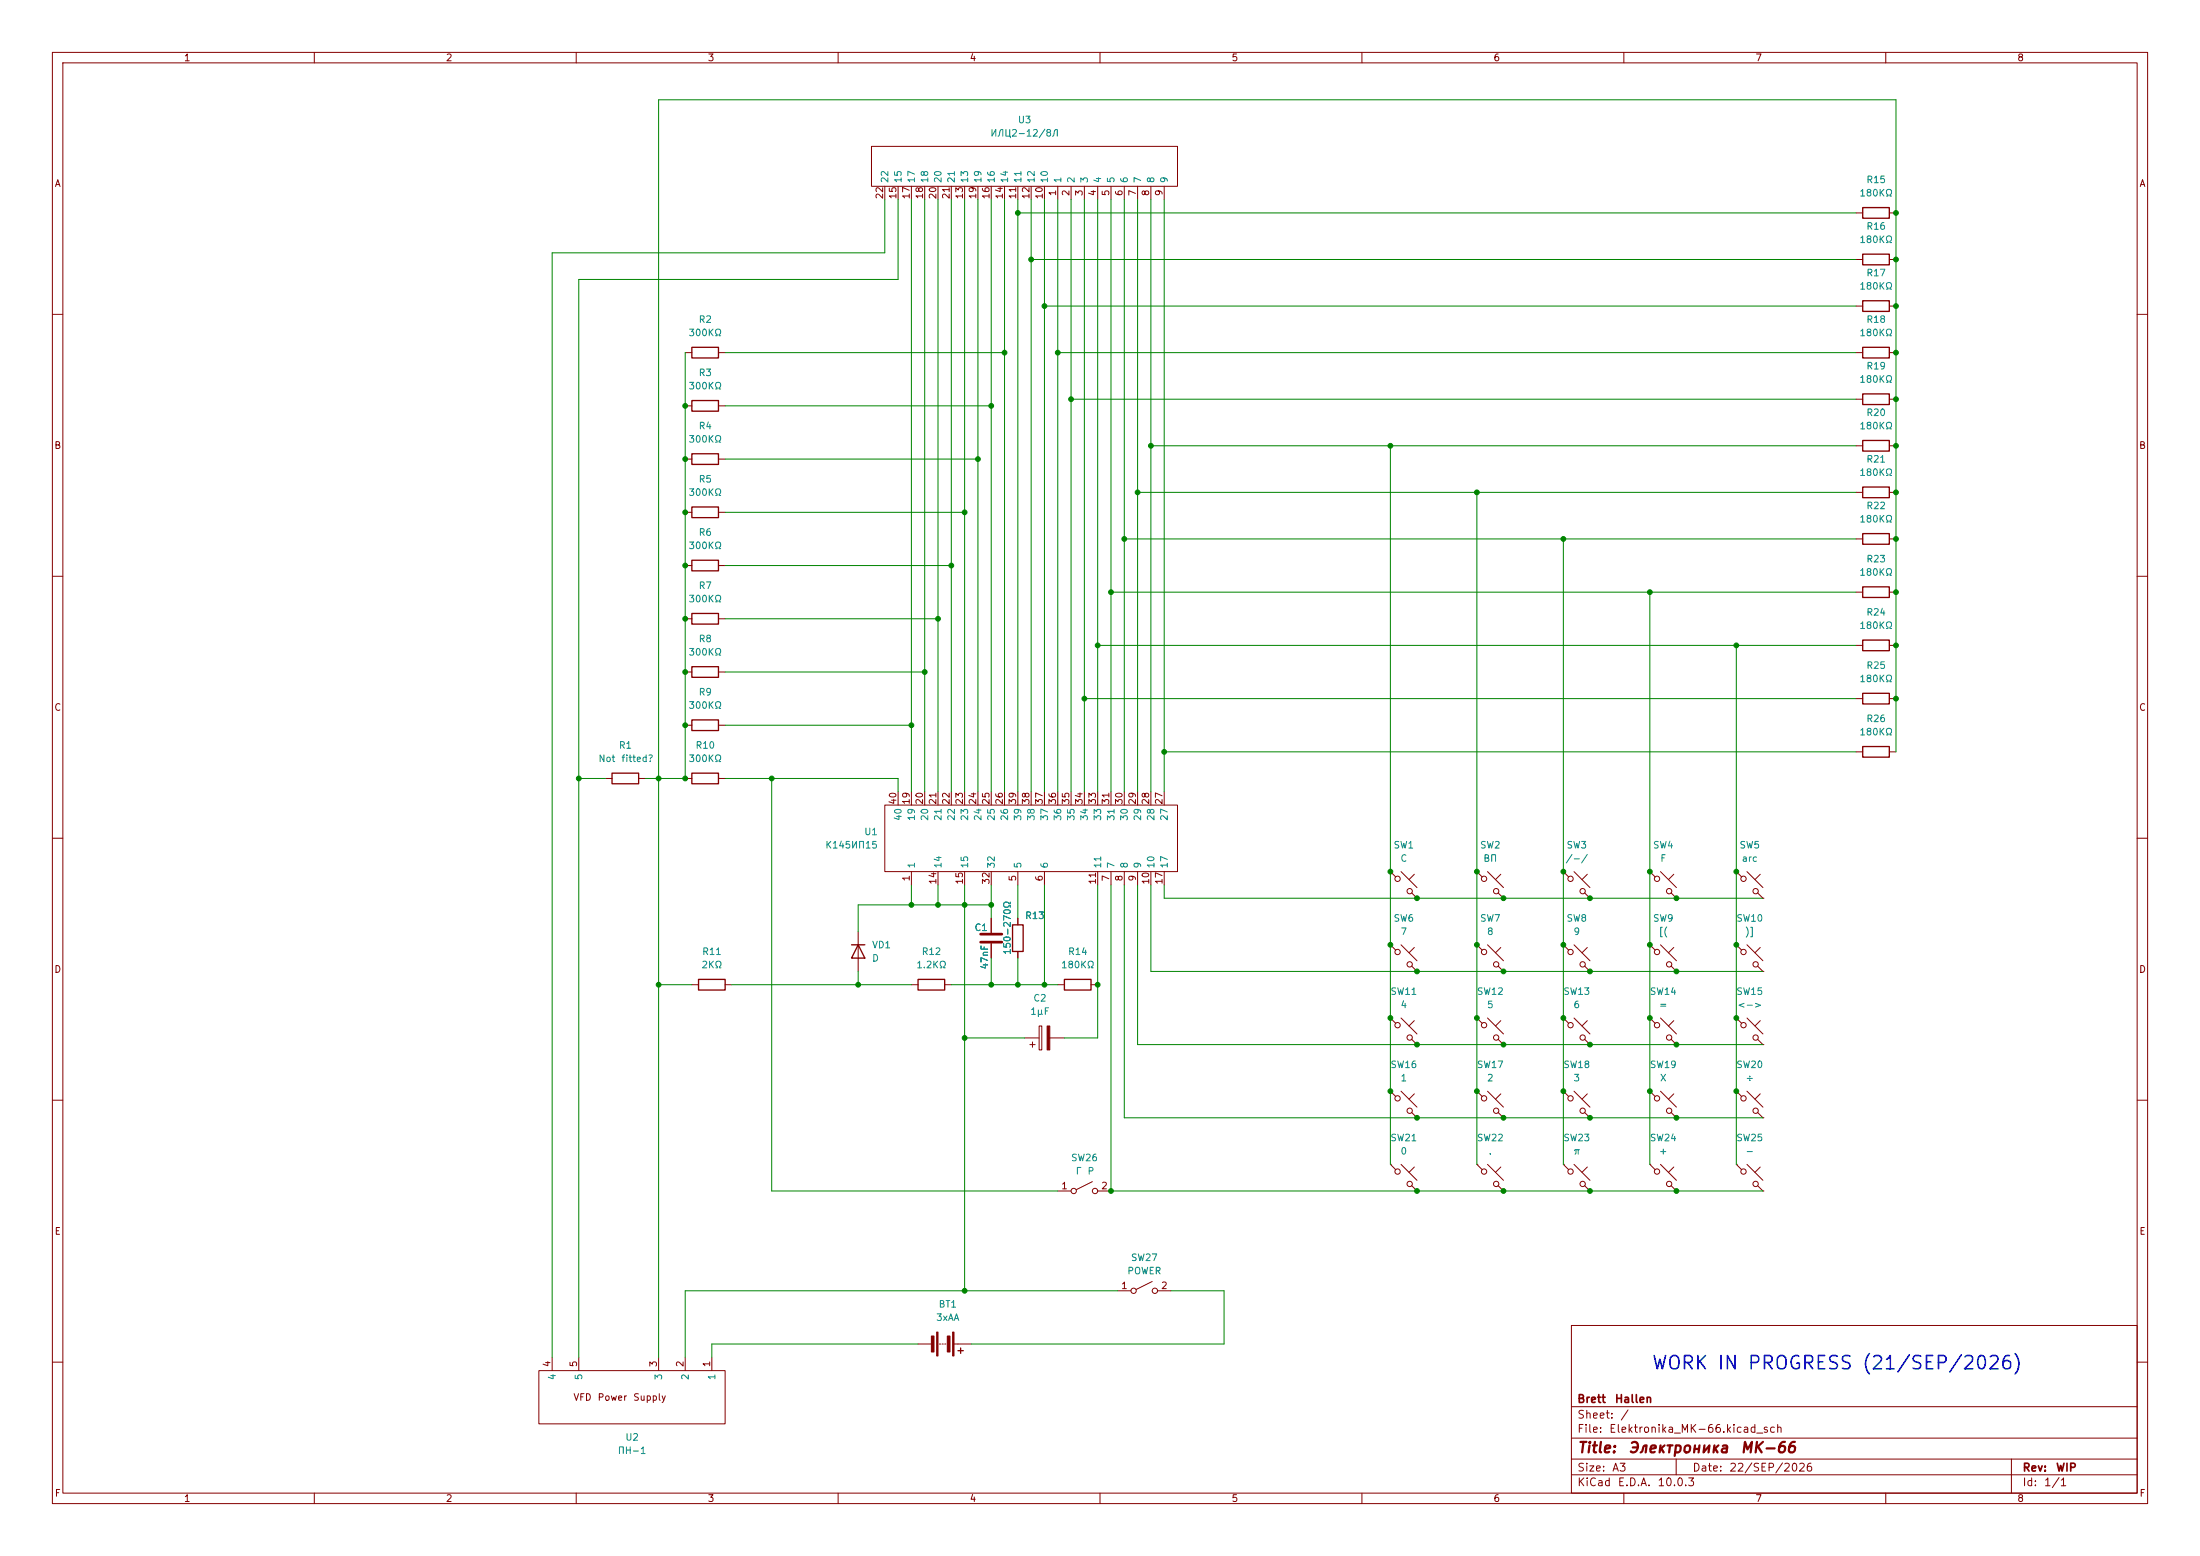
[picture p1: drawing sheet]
<svg xmlns="http://www.w3.org/2000/svg" width="420mm" height="297mm" viewBox="0 0 420 297" stroke-linecap="round" stroke-linejoin="round" font-family="sans-serif">
<g fill="none" stroke="#840000" stroke-width=".19">
<path d="M10 10h400v277h-400zM12 12h396v273h-396zM60 10v2M110 10v2M160 10v2M210 10v2M260 10v2M310 10v2M360 10v2M166.4 27.9h58.4v7.7h-58.4zM168.9 35.6v2.5M171.4 35.6v2.5"/>
<path d="M174 35.6v2.5M176.5 35.6v2.5M179.1 35.6v2.5M181.6 35.6v2.5M184.1 35.6v2.5M186.7 35.6v2.5M189.2 35.6v2.5M191.8 35.6v2.5M194.3 35.6v2.5M196.8 35.6v2.5M199.4 35.6v2.5M201.9 35.6v2.5"/>
<path d="M204.5 35.6v2.5M207 35.6v2.5M209.5 35.6v2.5M212.1 35.6v2.5M214.6 35.6v2.5M217.2 35.6v2.5M219.7 35.6v2.5M222.2 35.6v2.5M354.3 58.4h1.3M354.3 40.6h1.3M354.3 49.5h1.3M360.7 58.4h1.2"/>
<path d="M360.7 40.6h1.2M360.7 49.5h1.2M10 60h2M130.8 67.3h1.3M130.8 77.5h1.3M137.2 67.3h1.2M137.2 77.5h1.2M354.3 76.2h1.3M354.3 67.3h1.3M360.7 76.2h1.2M360.7 67.3h1.2M408 60h2"/>
<path d="M130.8 97.8h1.3M130.8 87.6h1.3M137.2 97.8h1.2M137.2 87.6h1.2M354.3 94h1.3M354.3 85.1h1.3M360.7 94h1.2M360.7 85.1h1.2M10 110h2M130.8 108h1.3M130.8 118.1h1.3M137.2 108h1.2"/>
<path d="M137.2 118.1h1.2M354.3 113h1.3M354.3 102.9h1.3M360.7 113h1.2M360.7 102.9h1.2M408 110h2M130.8 128.3h1.3M130.8 138.4h1.3M137.2 128.3h1.2M137.2 138.4h1.2M354.3 133.4h1.3M354.3 123.2h1.3"/>
<path d="M360.7 133.4h1.2M360.7 123.2h1.2M10 160h2M115.6 148.6h1.2M121.9 148.6h1.3M130.8 148.6h1.3M137.2 148.6h1.2M168.9 153.7h55.9v12.7h-55.9zM171.4 151.1v2.6M174 151.1v2.6M176.5 151.1v2.6M179.1 151.1v2.6"/>
<path d="M181.6 151.1v2.6M184.1 151.1v2.6M186.7 151.1v2.6M189.2 151.1v2.6M191.8 151.1v2.6M194.3 151.1v2.6M196.8 151.1v2.6M199.4 151.1v2.6M201.9 151.1v2.6M204.5 151.1v2.6M207 151.1v2.6M209.5 151.1v2.6"/>
<path d="M212.1 151.1v2.6M214.6 151.1v2.6M217.2 151.1v2.6M219.7 151.1v2.6M222.2 151.1v2.6M354.3 143.5h1.3M360.7 143.5h1.2M408 160h2M163.8 177.8v7.6M174 166.4v2.5M179.1 166.4v2.5M184.1 166.4v2.5"/>
<path d="M189.2 166.4v2.5M189.2 175.3v2.8M194.3 166.4v2.5M194.3 175.3v1.2M199.4 166.4v2.5M209.5 166.4v2.5M212.1 166.4v2.5M214.6 166.4v2.5M217.2 166.4v2.5M219.7 166.4v2.5M222.2 166.4v2.5M265.4 166.4l1 1"/>
<path d="M265.4 166.4h.1M267.5 166.4l3 3M269.5 170.4l1 1.1M270 166.9l-1 1M270.5 171.5h.1M281.9 166.4l1.1 1M281.9 166.4h.1M284 166.4l3 3M286 170.4l1 1.1M286.5 166.9l-1 1M287 171.5h.1M298.4 166.4l1.1 1"/>
<path d="M298.4 166.4h.1M300.5 166.4l3 3M302.5 170.4l1 1.1M303 166.9l-1 1M303.5 171.5h.1M315 166.4l1 1M315 166.4h.1M317 166.4l3 3M319 170.4l1 1.1M319.5 166.9l-1 1M320 171.5h.1M331.5 166.4l1 1"/>
<path d="M331.5 166.4h.1M333.5 166.4l3 3M335.5 170.4l1 1.1M336 166.9l-1 1M336.5 171.5h.1M132.1 188h1.2M138.4 188h1.3M174 188h1.3M180.3 188h1.3M189.2 180.1v2.8M194.3 181.6v1.3M195.6 198.1h2.8"/>
<path d="M196.6 199.4h1M197.1 198.9v1M198.4 195.8h.5v4.6h-.5zM200.4 198.1h2.8M201.9 188h1.3M208.3 188h1.2M265.4 194.3l1 1M265.4 194.3h.1M265.4 180.3l1 1.1M265.4 180.3h.1M267.5 194.3l3 3.1M267.5 180.3l3 3.1"/>
<path d="M269.5 198.4l1 1M269.5 184.4l1 1M270 194.8l-1 1M270 180.8l-1 1.1M270.5 199.4h.1M270.5 185.4h.1M281.9 194.3l1.1 1M281.9 194.3h.1M281.9 180.3l1.1 1.1M281.9 180.3h.1M284 194.3l3 3.1M284 180.3l3 3.1"/>
<path d="M286 198.4l1 1M286 184.4l1 1M286.5 194.8l-1 1M286.5 180.8l-1 1.1M287 199.4h.1M287 185.4h.1M298.4 194.3l1.1 1M298.4 194.3h.1M298.4 180.3l1.1 1.1M298.4 180.3h.1M300.5 194.3l3 3.1M300.5 180.3l3 3.1"/>
<path d="M302.5 198.4l1 1M302.5 184.4l1 1M303 194.8l-1 1M303 180.8l-1 1.1M303.5 199.4h.1M303.5 185.4h.1M315 180.3l1 1.1M315 180.3h.1M315 194.3l1 1M315 194.3h.1M317 180.3l3 3.1M317 194.3l3 3.1"/>
<path d="M319 184.4l1 1M319 198.4l1 1M319.5 180.8l-1 1.1M319.5 194.8l-1 1M320 185.4h.1M320 199.4h.1M331.5 180.3l1 1.1M331.5 180.3h.1M331.5 194.3l1 1M331.5 194.3h.1M333.5 180.3l3 3.1M333.5 194.3l3 3.1"/>
<path d="M335.5 184.4l1 1M335.5 198.4l1 1M336 180.8l-1 1.1M336 194.8l-1 1M336.5 185.4h.1M336.5 199.4h.1M10 210h2M265.4 208.3l1 1M265.4 208.3h.1M267.5 208.3l3 3M269.5 212.3l1 1.1M270 208.8l-1 1"/>
<path d="M270.5 213.4h.1M281.9 208.3l1.1 1M281.9 208.3h.1M284 208.3l3 3M286 212.3l1 1.1M286.5 208.8l-1 1M287 213.4h.1M298.4 208.3l1.1 1M298.4 208.3h.1M300.5 208.3l3 3M302.5 212.3l1 1.1M303 208.8l-1 1"/>
<path d="M303.5 213.4h.1M315 208.3l1 1M315 208.3h.1M317 208.3l3 3M319 212.3l1 1.1M319.5 208.8l-1 1M320 213.4h.1M331.5 208.3l1 1M331.5 208.3h.1M333.5 208.3l3 3M335.5 212.3l1 1.1M336 208.8l-1 1"/>
<path d="M336.5 213.4h.1M408 210h2M201.9 227.3h2.6M208.5 225.6l-3 1.5M209.5 227.3h2.6M265.4 222.2l1 1.1M265.4 222.2h.1M267.5 222.2l3 3.1M269.5 226.3l1 1M270 222.8l-1 1M270.5 227.3h.1M281.9 222.2l1.1 1.1"/>
<path d="M281.9 222.2h.1M284 222.2l3 3.1M286 226.3l1 1M286.5 222.8l-1 1M287 227.3h.1M298.4 222.2l1.1 1.1M298.4 222.2h.1M300.5 222.2l3 3.1M302.5 226.3l1 1M303 222.8l-1 1M303.5 227.3h.1M315 222.2l1 1.1"/>
<path d="M315 222.2h.1M317 222.2l3 3.1M319 226.3l1 1M319.5 222.8l-1 1M320 227.3h.1M331.5 222.2l1 1.1M331.5 222.2h.1M333.5 222.2l3 3.1M335.5 226.3l1 1M336 222.8l-1 1M336.5 227.3h.1M105.4 259.1v2.5"/>
<path d="M110.5 259.1v2.5M125.7 259.1v2.5M130.8 259.1v2.5M135.9 259.1v2.5M175.3 256.5h2.5M179.3 256.5h.3M179.8 256.5h.3M180.3 256.5h.3M182.1 256.5h3.3M213.4 246.4h2.5M220 244.6l-3.1 1.5M221 246.4h2.5"/>
<path d="M300 253h108v32h-108zM10 260h2M102.9 261.6h35.5v10.2h-35.5zM300 278.5h108M300 274.5h108M300 268.5h108M320 278.5v3M384 278.5v6.5M408 260h2M60 285v2M110 285v2M160 285v2"/>
<path d="M210 285v2M260 285v2M300 281.5h108M310 285v2M360 285v2"/>
<circle cx="266.8" cy="167.7" r=".51"/>
<circle cx="269.1" cy="170.1" r=".51"/>
<circle cx="283.3" cy="167.7" r=".51"/>
<circle cx="285.6" cy="170.1" r=".51"/>
<circle cx="299.8" cy="167.7" r=".51"/>
<circle cx="302.1" cy="170.1" r=".51"/>
<circle cx="316.3" cy="167.7" r=".51"/>
<circle cx="318.6" cy="170.1" r=".51"/>
<circle cx="332.8" cy="167.7" r=".51"/>
<circle cx="335.2" cy="170.1" r=".51"/>
<circle cx="266.8" cy="195.7" r=".51"/>
<circle cx="266.8" cy="181.7" r=".51"/>
<circle cx="269.1" cy="198" r=".51"/>
<circle cx="269.1" cy="184.1" r=".51"/>
<circle cx="283.3" cy="195.7" r=".51"/>
<circle cx="283.3" cy="181.7" r=".51"/>
<circle cx="285.6" cy="184.1" r=".51"/>
<circle cx="285.6" cy="198" r=".51"/>
<circle cx="299.8" cy="195.7" r=".51"/>
<circle cx="299.8" cy="181.7" r=".51"/>
<circle cx="302.1" cy="198" r=".51"/>
<circle cx="302.1" cy="184.1" r=".51"/>
<circle cx="316.3" cy="195.7" r=".51"/>
<circle cx="316.3" cy="181.7" r=".51"/>
<circle cx="318.6" cy="184.1" r=".51"/>
<circle cx="318.6" cy="198" r=".51"/>
<circle cx="332.8" cy="181.7" r=".51"/>
<circle cx="332.8" cy="195.7" r=".51"/>
<circle cx="335.2" cy="184.1" r=".51"/>
<circle cx="335.2" cy="198" r=".51"/>
<circle cx="266.8" cy="209.7" r=".51"/>
<circle cx="269.1" cy="212" r=".51"/>
<circle cx="283.3" cy="209.7" r=".51"/>
<circle cx="285.6" cy="212" r=".51"/>
<circle cx="299.8" cy="209.7" r=".51"/>
<circle cx="302.1" cy="212" r=".51"/>
<circle cx="316.3" cy="209.7" r=".51"/>
<circle cx="318.6" cy="212" r=".51"/>
<circle cx="332.8" cy="209.7" r=".51"/>
<circle cx="335.2" cy="212" r=".51"/>
<circle cx="205" cy="227.3" r=".51"/>
<circle cx="209" cy="227.3" r=".51"/>
<circle cx="266.8" cy="223.6" r=".51"/>
<circle cx="269.1" cy="226" r=".51"/>
<circle cx="283.3" cy="223.6" r=".51"/>
<circle cx="285.6" cy="226" r=".51"/>
<circle cx="299.8" cy="223.6" r=".51"/>
<circle cx="302.1" cy="226" r=".51"/>
<circle cx="316.3" cy="223.6" r=".51"/>
<circle cx="318.6" cy="226" r=".51"/>
<circle cx="332.8" cy="223.6" r=".51"/>
<circle cx="335.2" cy="226" r=".51"/>
<circle cx="216.4" cy="246.4" r=".51"/>
<circle cx="220.5" cy="246.4" r=".51"/>
</g>
<g fill="none" stroke="#840000" stroke-width=".25">
<path d="M355.6 39.6h5.1v2.1h-5.1zM355.6 57.4h5.1v2h-5.1zM355.6 48.5h5.1v2h-5.1zM132.1 76.5h5.1v2h-5.1zM132.1 66.3h5.1v2h-5.1zM355.6 75.2h5.1v2h-5.1zM355.6 66.3h5.1v2h-5.1zM132.1 96.8h5.1v2h-5.1zM132.1 86.6h5.1v2h-5.1zM355.6 93h5.1v2h-5.1zM355.6 84.1h5.1v2h-5.1zM132.1 106.9h5.1v2.1h-5.1z"/>
<path d="M132.1 117.1h5.1v2h-5.1zM355.6 112h5.1v2h-5.1zM355.6 101.9h5.1v2h-5.1zM132.1 127.3h5.1v2h-5.1zM132.1 137.4h5.1v2h-5.1zM355.6 132.3h5.1v2.1h-5.1zM355.6 122.2h5.1v2h-5.1zM116.8 147.6h5.1v2h-5.1zM132.1 147.6h5.1v2h-5.1zM355.6 142.5h5.1v2h-5.1zM193.3 176.5h2v5.1h-2zM133.3 186.9h5.1v2.1h-5.1z"/>
<path d="M162.6 180.3h2.5M163.8 180.3l1.3 2.6h-2.5zM175.3 186.9h5v2.1h-5zM203.2 186.9h5.1v2.1h-5.1zM182.9 257.8h1M183.4 257.3v1"/>
</g>
<g fill="#840000" stroke="#840000" stroke-width=".19">
<path d="M199.9 195.8h.5v4.6h-.5z"/>
<path d="M181.9 254.3h.2v4.5h-.2z"/>
<path d="M178.8 254.3h.3v4.5h-.3z"/>
<path d="M180.8 255h.6v3.1h-.6z"/>
<path d="M177.8 255h.5v3.1h-.5z"/>
</g>
<path d="M187.2 178.3h4.1M187.2 179.8h4.1" fill="none" stroke="#840000" stroke-width=".51"/>
<g fill="none" stroke="#008400" stroke-width=".19">
<path d="M168.9 38.1v10.2h-63.5v210.8M171.4 38.1v15.2h-60.9v205.8M174 38.1v113M176.5 38.1v113M179.1 38.1v113M181.6 38.1v113M184.1 38.1v113M186.7 38.1v113M189.2 38.1v113M191.8 38.1v113M194.3 38.1v113M196.8 38.1v113"/>
<path d="M199.4 38.1v113M201.9 38.1v113M204.5 38.1v113M207 38.1v113M209.5 38.1v113M212.1 38.1v113M214.6 38.1v113M217.2 38.1v113M219.7 38.1v113M222.2 38.1v113M194.3 40.6h160M196.8 49.5h157.5"/>
<path d="M199.4 58.4h154.9M130.8 67.3v81.3h-7.6M138.4 67.3h53.4M138.4 77.5h50.8M201.9 67.3h152.4M204.5 76.2h149.8M138.4 87.6h48.3M138.4 97.8h45.7M217.2 94h137.1M219.7 85.1h134.6M265.4 85.1v137.1M281.9 94v128.2"/>
<path d="M138.4 118.1h40.7M138.4 108h43.2M212.1 113h142.2M214.6 102.9h139.7M298.4 102.9v119.3M315 113v109.2M138.4 138.4h35.6M138.4 128.3h38.1M207 133.4h147.3M209.5 123.2h144.8M331.5 123.2v99M110.5 148.6h5.1"/>
<path d="M138.4 148.6h33v2.5M147.3 148.6v78.7h54.6M222.2 143.5h132.1M361.9 143.5v-124.4h-236.2v240M174 168.9v3.8M179.1 168.9v3.8M184.1 168.9v77.5M189.2 168.9v6.4M189.2 172.7h-25.4v5.1M194.3 168.9v6.4M199.4 168.9v19.1M209.5 168.9v29.2h-6.3"/>
<path d="M212.1 168.9v58.4h124.4M214.6 168.9v44.5h121.9M217.2 168.9v30.5h119.3M219.7 168.9v16.5h116.8M222.2 168.9v2.6h114.3M125.7 188h6.4M139.7 188h34.3M163.8 185.4v2.6M181.6 188h20.3M184.1 198.1h11.5M189.2 182.9v5.1M194.3 182.9v5.1"/>
<path d="M175.3 256.5h-39.4v2.6M213.4 246.4h-82.6v12.7M223.5 246.4h10.2v10.1h-48.3"/>
</g>
<g fill="#008400" stroke="#008400" stroke-width=".19">
<circle cx="361.9" cy="94" r=".46"/>
<circle cx="361.9" cy="85.1" r=".46"/>
<circle cx="361.9" cy="40.6" r=".46"/>
<circle cx="361.9" cy="58.4" r=".46"/>
<circle cx="361.9" cy="49.5" r=".46"/>
<circle cx="361.9" cy="133.4" r=".46"/>
<circle cx="361.9" cy="123.2" r=".46"/>
<circle cx="331.5" cy="123.2" r=".46"/>
<circle cx="361.9" cy="67.3" r=".46"/>
<circle cx="361.9" cy="76.2" r=".46"/>
<circle cx="361.9" cy="113" r=".46"/>
<circle cx="361.9" cy="102.9" r=".46"/>
<circle cx="222.2" cy="143.5" r=".46"/>
<circle cx="204.5" cy="76.2" r=".46"/>
<circle cx="315" cy="113" r=".46"/>
<circle cx="298.4" cy="102.9" r=".46"/>
<circle cx="287" cy="171.5" r=".46"/>
<circle cx="298.4" cy="166.4" r=".46"/>
<circle cx="303.5" cy="171.5" r=".46"/>
<circle cx="265.4" cy="85.1" r=".46"/>
<circle cx="281.9" cy="94" r=".46"/>
<circle cx="219.7" cy="85.1" r=".46"/>
<circle cx="303.5" cy="185.4" r=".46"/>
<circle cx="298.4" cy="180.3" r=".46"/>
<circle cx="303.5" cy="199.4" r=".46"/>
<circle cx="287" cy="199.4" r=".46"/>
<circle cx="298.4" cy="194.3" r=".46"/>
<circle cx="315" cy="208.3" r=".46"/>
<circle cx="287" cy="185.4" r=".46"/>
<circle cx="281.9" cy="194.3" r=".46"/>
<circle cx="281.9" cy="180.3" r=".46"/>
<circle cx="315" cy="194.3" r=".46"/>
<circle cx="315" cy="180.3" r=".46"/>
<circle cx="298.4" cy="208.3" r=".46"/>
<circle cx="331.5" cy="166.4" r=".46"/>
<circle cx="331.5" cy="180.3" r=".46"/>
<circle cx="320" cy="171.5" r=".46"/>
<circle cx="315" cy="166.4" r=".46"/>
<circle cx="320" cy="227.3" r=".46"/>
<circle cx="331.5" cy="208.3" r=".46"/>
<circle cx="320" cy="213.4" r=".46"/>
<circle cx="320" cy="199.4" r=".46"/>
<circle cx="320" cy="185.4" r=".46"/>
<circle cx="303.5" cy="213.4" r=".46"/>
<circle cx="303.5" cy="227.3" r=".46"/>
<circle cx="331.5" cy="194.3" r=".46"/>
<circle cx="199.4" cy="188" r=".46"/>
<circle cx="265.4" cy="208.3" r=".46"/>
<circle cx="270.5" cy="213.4" r=".46"/>
<circle cx="287" cy="227.3" r=".46"/>
<circle cx="270.5" cy="227.3" r=".46"/>
<circle cx="287" cy="213.4" r=".46"/>
<circle cx="281.9" cy="208.3" r=".46"/>
<circle cx="270.5" cy="199.4" r=".46"/>
<circle cx="270.5" cy="185.4" r=".46"/>
<circle cx="270.5" cy="171.5" r=".46"/>
<circle cx="281.9" cy="166.4" r=".46"/>
<circle cx="209.5" cy="188" r=".46"/>
<circle cx="265.4" cy="166.4" r=".46"/>
<circle cx="265.4" cy="194.3" r=".46"/>
<circle cx="265.4" cy="180.3" r=".46"/>
<circle cx="189.2" cy="77.5" r=".46"/>
<circle cx="207" cy="133.4" r=".46"/>
<circle cx="179.1" cy="118.1" r=".46"/>
<circle cx="176.5" cy="128.3" r=".46"/>
<circle cx="181.6" cy="108" r=".46"/>
<circle cx="125.7" cy="188" r=".46"/>
<circle cx="174" cy="172.7" r=".46"/>
<circle cx="212.1" cy="227.3" r=".46"/>
<circle cx="184.1" cy="198.1" r=".46"/>
<circle cx="184.1" cy="246.4" r=".46"/>
<circle cx="184.1" cy="172.7" r=".46"/>
<circle cx="189.2" cy="172.7" r=".46"/>
<circle cx="194.3" cy="188" r=".46"/>
<circle cx="189.2" cy="188" r=".46"/>
<circle cx="163.8" cy="188" r=".46"/>
<circle cx="179.1" cy="172.7" r=".46"/>
<circle cx="217.2" cy="94" r=".46"/>
<circle cx="214.6" cy="102.9" r=".46"/>
<circle cx="212.1" cy="113" r=".46"/>
<circle cx="209.5" cy="123.2" r=".46"/>
<circle cx="201.9" cy="67.3" r=".46"/>
<circle cx="184.1" cy="97.8" r=".46"/>
<circle cx="199.4" cy="58.4" r=".46"/>
<circle cx="191.8" cy="67.3" r=".46"/>
<circle cx="186.7" cy="87.6" r=".46"/>
<circle cx="196.8" cy="49.5" r=".46"/>
<circle cx="194.3" cy="40.6" r=".46"/>
<circle cx="130.8" cy="108" r=".46"/>
<circle cx="130.8" cy="118.1" r=".46"/>
<circle cx="130.8" cy="128.3" r=".46"/>
<circle cx="130.8" cy="138.4" r=".46"/>
<circle cx="147.3" cy="148.6" r=".46"/>
<circle cx="110.5" cy="148.6" r=".46"/>
<circle cx="125.7" cy="148.6" r=".46"/>
<circle cx="130.8" cy="148.6" r=".46"/>
<circle cx="174" cy="138.4" r=".46"/>
<circle cx="130.8" cy="77.5" r=".46"/>
<circle cx="130.8" cy="97.8" r=".46"/>
<circle cx="130.8" cy="87.6" r=".46"/>
</g>
<text font-size="2.5" fill="#0000c2" x="315.2" y="262">WORK IN PROGRESS (21/SEP/2026)</text>
<g font-size="2" fill="#840000">
<text x="301" y="277.8">Title:</text>
<text x="310.7" y="277.8">Электроника</text>
<text x="332.1" y="277.8">МК-66</text>
</g>
<g font-size="1.5" fill="#840000">
<text x="301" y="268.1">Brett</text>
<text x="308.2" y="268.1">Hallen</text>
<text x="301" y="273.8">File:</text>
<text x="301" y="271.1">Sheet:</text>
<text x="307.1" y="273.8">Elektronika_MK-66.kicad_sch</text>
<text x="309.2" y="271.1">/</text>
<text x="301" y="281.2">Size:</text>
<text x="307.6" y="281.2">A3</text>
<text x="323" y="281.2">Date:</text>
<text x="330" y="281.2">22/SEP/2026</text>
<text x="386" y="281.2">Rev:</text>
<text x="392.4" y="281.2">WIP</text>
<text x="301" y="284">KiCad</text>
<text x="308.7" y="284">E.D.A.</text>
<text x="316.3" y="284">10.0.3</text>
<text x="386" y="284">Id:</text>
<text x="390.1" y="284">1/1</text>
</g>
<g font-size="1.3" fill="#840000">
<text x="35" y="12">1</text>
<text x="85" y="12">2</text>
<text x="135" y="12">3</text>
<text x="185" y="12">4</text>
<text x="235" y="12">5</text>
<text x="285" y="12">6</text>
<text x="335" y="12">7</text>
<text x="385" y="12">8</text>
<text x="10.3" y="36">A</text>
<text x="408.3" y="36">A</text>
<text x="168.9" y="38.1" transform="rotate(-90 168.9 38.1)">22</text>
<text x="171.4" y="38.1" transform="rotate(-90 171.4 38.1)">15</text>
<text x="174" y="38.1" transform="rotate(-90 174 38.1)">17</text>
<text x="176.5" y="38.1" transform="rotate(-90 176.5 38.1)">18</text>
<text x="179" y="38.1" transform="rotate(-90 179 38.1)">20</text>
<text x="181.6" y="38.1" transform="rotate(-90 181.6 38.1)">21</text>
<text x="184.1" y="38.1" transform="rotate(-90 184.1 38.1)">13</text>
<text x="186.7" y="38.1" transform="rotate(-90 186.7 38.1)">19</text>
<text x="189.2" y="38.1" transform="rotate(-90 189.2 38.1)">16</text>
<text x="191.7" y="38.1" transform="rotate(-90 191.7 38.1)">14</text>
<text x="194.3" y="38.1" transform="rotate(-90 194.3 38.1)">11</text>
<text x="196.8" y="38.1" transform="rotate(-90 196.8 38.1)">12</text>
<text x="199.4" y="38.1" transform="rotate(-90 199.4 38.1)">10</text>
<text x="201.9" y="37.5" transform="rotate(-90 201.9 37.5)">1</text>
<text x="204.4" y="37.5" transform="rotate(-90 204.4 37.5)">2</text>
<text x="207" y="37.5" transform="rotate(-90 207 37.5)">3</text>
<text x="209.5" y="37.5" transform="rotate(-90 209.5 37.5)">4</text>
<text x="212.1" y="37.5" transform="rotate(-90 212.1 37.5)">5</text>
<text x="214.6" y="37.5" transform="rotate(-90 214.6 37.5)">6</text>
<text x="217.1" y="37.5" transform="rotate(-90 217.1 37.5)">7</text>
<text x="219.7" y="37.5" transform="rotate(-90 219.7 37.5)">8</text>
<text x="222.2" y="37.5" transform="rotate(-90 222.2 37.5)">9</text>
<text x="10.3" y="86">B</text>
<text x="408.2" y="86">B</text>
<text x="10.3" y="136">C</text>
<text x="408.2" y="136">C</text>
<text x="171.4" y="153.7" transform="rotate(-90 171.4 153.7)">40</text>
<text x="174" y="153.7" transform="rotate(-90 174 153.7)">19</text>
<text x="176.5" y="153.7" transform="rotate(-90 176.5 153.7)">20</text>
<text x="179" y="153.7" transform="rotate(-90 179 153.7)">21</text>
<text x="181.6" y="153.7" transform="rotate(-90 181.6 153.7)">22</text>
<text x="184.1" y="153.7" transform="rotate(-90 184.1 153.7)">23</text>
<text x="186.7" y="153.7" transform="rotate(-90 186.7 153.7)">24</text>
<text x="189.2" y="153.7" transform="rotate(-90 189.2 153.7)">25</text>
<text x="191.7" y="153.7" transform="rotate(-90 191.7 153.7)">26</text>
<text x="194.3" y="153.7" transform="rotate(-90 194.3 153.7)">39</text>
<text x="196.8" y="153.7" transform="rotate(-90 196.8 153.7)">38</text>
<text x="199.4" y="153.7" transform="rotate(-90 199.4 153.7)">37</text>
<text x="201.9" y="153.7" transform="rotate(-90 201.9 153.7)">36</text>
<text x="204.4" y="153.7" transform="rotate(-90 204.4 153.7)">35</text>
<text x="207" y="153.7" transform="rotate(-90 207 153.7)">34</text>
<text x="209.5" y="153.7" transform="rotate(-90 209.5 153.7)">33</text>
<text x="212.1" y="153.7" transform="rotate(-90 212.1 153.7)">31</text>
<text x="214.6" y="153.7" transform="rotate(-90 214.6 153.7)">30</text>
<text x="217.1" y="153.7" transform="rotate(-90 217.1 153.7)">29</text>
<text x="219.7" y="153.7" transform="rotate(-90 219.7 153.7)">28</text>
<text x="222.2" y="153.7" transform="rotate(-90 222.2 153.7)">27</text>
<text x="174" y="168.3" transform="rotate(-90 174 168.3)">1</text>
<text x="179" y="169" transform="rotate(-90 179 169)">14</text>
<text x="184.1" y="169" transform="rotate(-90 184.1 169)">15</text>
<text x="189.2" y="169" transform="rotate(-90 189.2 169)">32</text>
<text x="194.3" y="168.3" transform="rotate(-90 194.3 168.3)">5</text>
<text x="199.4" y="168.3" transform="rotate(-90 199.4 168.3)">6</text>
<text x="209.5" y="169" transform="rotate(-90 209.5 169)">11</text>
<text x="212.1" y="168.3" transform="rotate(-90 212.1 168.3)">7</text>
<text x="214.6" y="168.3" transform="rotate(-90 214.6 168.3)">8</text>
<text x="217.1" y="168.3" transform="rotate(-90 217.1 168.3)">9</text>
<text x="219.7" y="169" transform="rotate(-90 219.7 169)">10</text>
<text x="222.2" y="169" transform="rotate(-90 222.2 169)">17</text>
<text x="10.3" y="186">D</text>
<text x="408.2" y="186">D</text>
<text x="202.5" y="227.3">1</text>
<text x="210.1" y="227.3">2</text>
<text x="10.3" y="236">E</text>
<text x="408.3" y="236">E</text>
<text x="213.9" y="246.4">1</text>
<text x="221.5" y="246.4">2</text>
<text x="105.4" y="261.1" transform="rotate(-90 105.4 261.1)">4</text>
<text x="110.5" y="261.1" transform="rotate(-90 110.5 261.1)">5</text>
<text x="125.7" y="261.1" transform="rotate(-90 125.7 261.1)">3</text>
<text x="130.8" y="261.1" transform="rotate(-90 130.8 261.1)">2</text>
<text x="135.9" y="261.1" transform="rotate(-90 135.9 261.1)">1</text>
<text x="109.4" y="267.7">VFD</text>
<text x="114" y="267.7">Power</text>
<text x="120.8" y="267.7">Supply</text>
<text x="10.3" y="286">F</text>
<text x="35" y="287">1</text>
<text x="85" y="287">2</text>
<text x="135" y="287">3</text>
<text x="185" y="287">4</text>
<text x="235" y="287">5</text>
<text x="285" y="287">6</text>
<text x="335" y="287">7</text>
<text x="385" y="287">8</text>
<text x="408.3" y="286">F</text>
</g>
<g font-size="1.3" fill="#008484">
<text x="194.2" y="23.8">U3</text>
<text x="188.9" y="26.4">ИЛЦ2-12/8Л</text>
<text x="169.9" y="35.1" transform="rotate(-90 169.9 35.1)">22</text>
<text x="172.4" y="35.1" transform="rotate(-90 172.4 35.1)">15</text>
<text x="175" y="35.1" transform="rotate(-90 175 35.1)">17</text>
<text x="177.5" y="35.1" transform="rotate(-90 177.5 35.1)">18</text>
<text x="180" y="35.1" transform="rotate(-90 180 35.1)">20</text>
<text x="182.6" y="35.1" transform="rotate(-90 182.6 35.1)">21</text>
<text x="185.1" y="35.1" transform="rotate(-90 185.1 35.1)">13</text>
<text x="187.7" y="35.1" transform="rotate(-90 187.7 35.1)">19</text>
<text x="190.2" y="35.1" transform="rotate(-90 190.2 35.1)">16</text>
<text x="192.7" y="35.1" transform="rotate(-90 192.7 35.1)">14</text>
<text x="195.3" y="35.1" transform="rotate(-90 195.3 35.1)">11</text>
<text x="197.8" y="35.1" transform="rotate(-90 197.8 35.1)">12</text>
<text x="200.4" y="35.1" transform="rotate(-90 200.4 35.1)">10</text>
<text x="202.9" y="35.1" transform="rotate(-90 202.9 35.1)">1</text>
<text x="205.4" y="35.1" transform="rotate(-90 205.4 35.1)">2</text>
<text x="208" y="35.1" transform="rotate(-90 208 35.1)">3</text>
<text x="210.5" y="35.1" transform="rotate(-90 210.5 35.1)">4</text>
<text x="213.1" y="35.1" transform="rotate(-90 213.1 35.1)">5</text>
<text x="215.6" y="35.1" transform="rotate(-90 215.6 35.1)">6</text>
<text x="218.1" y="35.1" transform="rotate(-90 218.1 35.1)">7</text>
<text x="220.7" y="35.1" transform="rotate(-90 220.7 35.1)">8</text>
<text x="223.2" y="35.1" transform="rotate(-90 223.2 35.1)">9</text>
<text x="356.2" y="35.3">R15</text>
<text x="354.9" y="37.8">180KΩ</text>
<text x="354.9" y="46.7">180KΩ</text>
<text x="356.2" y="44.2">R16</text>
<text x="356.2" y="53">R17</text>
<text x="354.9" y="55.6">180KΩ</text>
<text x="131.3" y="64.5">300KΩ</text>
<text x="133.3" y="61.9">R2</text>
<text x="354.9" y="64.5">180KΩ</text>
<text x="356.2" y="61.9">R18</text>
<text x="356.2" y="70.8">R19</text>
<text x="131.3" y="74.6">300KΩ</text>
<text x="133.3" y="72.1">R3</text>
<text x="354.9" y="73.4">180KΩ</text>
<text x="133.3" y="82.3">R4</text>
<text x="354.9" y="82.3">180KΩ</text>
<text x="356.2" y="79.7">R20</text>
<text x="131.3" y="84.8">300KΩ</text>
<text x="356.2" y="88.6">R21</text>
<text x="131.3" y="95">300KΩ</text>
<text x="133.3" y="92.4">R5</text>
<text x="354.9" y="91.1">180KΩ</text>
<text x="354.9" y="100">180KΩ</text>
<text x="356.2" y="97.5">R22</text>
<text x="131.3" y="105.1">300KΩ</text>
<text x="133.3" y="102.6">R6</text>
<text x="356.2" y="107.7">R23</text>
<text x="133.3" y="112.7">R7</text>
<text x="354.9" y="110.2">180KΩ</text>
<text x="131.3" y="115.3">300KΩ</text>
<text x="356.2" y="117.8">R24</text>
<text x="131.3" y="125.4">300KΩ</text>
<text x="133.3" y="122.9">R8</text>
<text x="354.9" y="120.4">180KΩ</text>
<text x="354.9" y="130.5">180KΩ</text>
<text x="356.2" y="128">R25</text>
<text x="131.3" y="135.6">300KΩ</text>
<text x="133.3" y="133.1">R9</text>
<text x="118" y="143.2">R1</text>
<text x="132.7" y="143.2">R10</text>
<text x="354.9" y="140.7">180KΩ</text>
<text x="356.2" y="138.1">R26</text>
<text x="114.1" y="145.8">Not</text>
<text x="118.5" y="145.8">fitted?</text>
<text x="131.3" y="145.8">300KΩ</text>
<text x="164.9" y="159.7">U1</text>
<text x="172.4" y="156.8" transform="rotate(-90 172.4 156.8)">40</text>
<text x="175" y="156.8" transform="rotate(-90 175 156.8)">19</text>
<text x="177.5" y="156.8" transform="rotate(-90 177.5 156.8)">20</text>
<text x="180" y="156.8" transform="rotate(-90 180 156.8)">21</text>
<text x="182.6" y="156.8" transform="rotate(-90 182.6 156.8)">22</text>
<text x="185.1" y="156.8" transform="rotate(-90 185.1 156.8)">23</text>
<text x="187.7" y="156.8" transform="rotate(-90 187.7 156.8)">24</text>
<text x="190.2" y="156.8" transform="rotate(-90 190.2 156.8)">25</text>
<text x="192.7" y="156.8" transform="rotate(-90 192.7 156.8)">26</text>
<text x="195.3" y="156.8" transform="rotate(-90 195.3 156.8)">39</text>
<text x="197.8" y="156.8" transform="rotate(-90 197.8 156.8)">38</text>
<text x="200.4" y="156.8" transform="rotate(-90 200.4 156.8)">37</text>
<text x="202.9" y="156.8" transform="rotate(-90 202.9 156.8)">36</text>
<text x="205.4" y="156.8" transform="rotate(-90 205.4 156.8)">35</text>
<text x="208" y="156.8" transform="rotate(-90 208 156.8)">34</text>
<text x="210.5" y="156.8" transform="rotate(-90 210.5 156.8)">33</text>
<text x="213.1" y="156.8" transform="rotate(-90 213.1 156.8)">31</text>
<text x="215.6" y="156.8" transform="rotate(-90 215.6 156.8)">30</text>
<text x="218.1" y="156.8" transform="rotate(-90 218.1 156.8)">29</text>
<text x="220.7" y="156.8" transform="rotate(-90 220.7 156.8)">28</text>
<text x="223.2" y="156.8" transform="rotate(-90 223.2 156.8)">27</text>
<text x="157.4" y="162.3">К145ИП15</text>
<text x="175" y="165.9" transform="rotate(-90 175 165.9)">1</text>
<text x="180" y="165.9" transform="rotate(-90 180 165.9)">14</text>
<text x="185.1" y="165.9" transform="rotate(-90 185.1 165.9)">15</text>
<text x="190.2" y="165.9" transform="rotate(-90 190.2 165.9)">32</text>
<text x="195.3" y="165.9" transform="rotate(-90 195.3 165.9)">5</text>
<text x="200.4" y="165.9" transform="rotate(-90 200.4 165.9)">6</text>
<text x="210.5" y="165.9" transform="rotate(-90 210.5 165.9)">11</text>
<text x="213.1" y="165.9" transform="rotate(-90 213.1 165.9)">7</text>
<text x="215.6" y="165.9" transform="rotate(-90 215.6 165.9)">8</text>
<text x="218.1" y="165.9" transform="rotate(-90 218.1 165.9)">9</text>
<text x="220.7" y="165.9" transform="rotate(-90 220.7 165.9)">10</text>
<text x="223.2" y="165.9" transform="rotate(-90 223.2 165.9)">17</text>
<text x="265.9" y="162.3">SW1</text>
<text x="267.2" y="164.8">C</text>
<text x="282.4" y="162.3">SW2</text>
<text x="283.1" y="164.8">ВП</text>
<text x="298.8" y="164.8">/-/</text>
<text x="299" y="162.3">SW3</text>
<text x="315.5" y="162.3">SW4</text>
<text x="316.9" y="164.8">F</text>
<text x="332" y="162.3">SW5</text>
<text x="332.4" y="164.8">arc</text>
<text x="185.9" y="178">C1</text>
<text x="195.6" y="175.7">R13</text>
<text x="265.9" y="176.2">SW6</text>
<text x="267.3" y="178.8">7</text>
<text x="282.4" y="176.2">SW7</text>
<text x="283.8" y="178.8">8</text>
<text x="299" y="176.2">SW8</text>
<text x="300.3" y="178.8">9</text>
<text x="315.5" y="176.2">SW9</text>
<text x="316.6" y="178.8">[(</text>
<text x="331.4" y="176.2">SW10</text>
<text x="333.1" y="178.8">)]</text>
<text x="133.8" y="185.1">2KΩ</text>
<text x="133.9" y="182.6">R11</text>
<text x="166.4" y="181.3">VD1</text>
<text x="166.4" y="183.9">D</text>
<text x="174.8" y="185.1">1.2KΩ</text>
<text x="175.9" y="182.6">R12</text>
<text x="188.9" y="185.2" transform="rotate(-90 188.9 185.2)">47nF</text>
<text x="193.2" y="182.4" transform="rotate(-90 193.2 182.4)">150-270Ω</text>
<text x="202.5" y="185.1">180KΩ</text>
<text x="203.8" y="182.6">R14</text>
<text x="197.2" y="191.5">C2</text>
<text x="265.3" y="190.2">SW11</text>
<text x="281.8" y="190.2">SW12</text>
<text x="298.3" y="190.2">SW13</text>
<text x="314.9" y="190.2">SW14</text>
<text x="331.4" y="190.2">SW15</text>
<text x="196.6" y="194">1µF</text>
<text x="267.3" y="192.7">4</text>
<text x="283.8" y="192.7">5</text>
<text x="300.3" y="192.7">6</text>
<text x="316.6" y="192.7">=</text>
<text x="331.5" y="192.7">&lt;-&gt;</text>
<text x="265.3" y="204.2">SW16</text>
<text x="267.3" y="206.7">1</text>
<text x="281.8" y="204.2">SW17</text>
<text x="283.8" y="206.7">2</text>
<text x="298.3" y="204.2">SW18</text>
<text x="300.3" y="206.7">3</text>
<text x="314.9" y="204.2">SW19</text>
<text x="316.8" y="206.7">X</text>
<text x="331.4" y="204.2">SW20</text>
<text x="333.1" y="206.7">÷</text>
<text x="204.4" y="222">SW26</text>
<text x="265.3" y="218.1">SW21</text>
<text x="267.3" y="220.7">0</text>
<text x="281.8" y="218.1">SW22</text>
<text x="284.1" y="220.7">.</text>
<text x="298.3" y="218.1">SW23</text>
<text x="300.2" y="220.7">π</text>
<text x="314.9" y="218.1">SW24</text>
<text x="316.6" y="220.7">+</text>
<text x="331.4" y="218.1">SW25</text>
<text x="333.1" y="220.7">-</text>
<text x="205.2" y="224.5">Г</text>
<text x="207.5" y="224.5">Р</text>
<text x="215.1" y="243.5">POWER</text>
<text x="215.8" y="241">SW27</text>
<text x="179.1" y="249.9">BT1</text>
<text x="178.6" y="252.4">3xAA</text>
<text x="106.4" y="263.5" transform="rotate(-90 106.4 263.5)">4</text>
<text x="111.5" y="263.5" transform="rotate(-90 111.5 263.5)">5</text>
<text x="126.7" y="263.5" transform="rotate(-90 126.7 263.5)">3</text>
<text x="131.8" y="263.5" transform="rotate(-90 131.8 263.5)">2</text>
<text x="136.9" y="263.5" transform="rotate(-90 136.9 263.5)">1</text>
<text x="119.3" y="275.3">U2</text>
<text x="117.8" y="277.8">ПН-1</text>
</g>
</svg>
